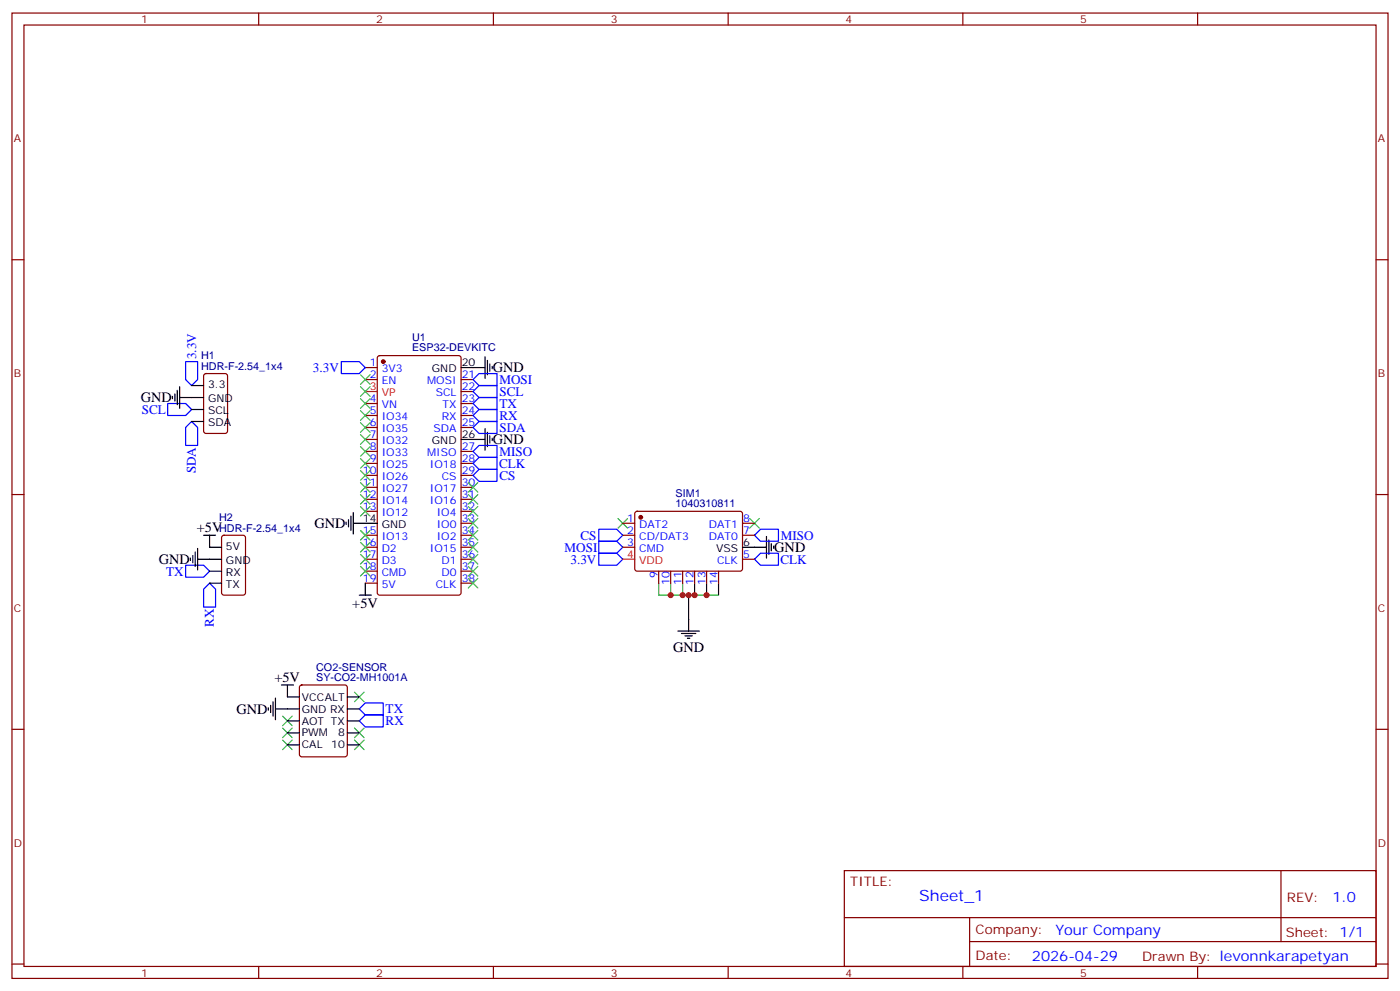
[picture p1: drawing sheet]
<svg xmlns="http://www.w3.org/2000/svg" width="412mm" height="292mm" viewBox="0 0 412 292" stroke-linecap="round" stroke-linejoin="round" font-family="sans-serif">
<g fill="none" stroke="#870000" stroke-width=".35">
<path d="M3.5 3.8h405.4v284.4h-405.4zM7.1 7.4h398.2v277.3h-398.2zM76.2 3.8v3.6M145.3 3.8v3.6M214.5 3.8v3.6M283.6 3.8v3.6M352.8 3.8v3.6M3.5 76.5h3.6M405.3 76.5h3.6M60.2 110.2l.5-.2h5.6l.7 .5v16.5l-.4 .6-5.9 .1-.7-.5v-16.5zM107.6 108.3h3.5M107.6 111.8h3.5"/>
<path d="M107.6 118.9h3.5M111.4 104.9l.4-.2h23.3l.7 .5v69.4l-.4 .6-23.6 .1-.6-.5-.1-69.4zM135.8 111.8h3.5M135.8 118.9h3.5M135.8 115.3h3.5M107.6 122.4h3.5M107.6 125.9h3.5M107.6 129.4h3.5M107.6 133h3.5M107.6 136.5h3.5M135.8 122.4h3.5M135.8 125.9h3.5"/>
<path d="M135.8 133h3.5M135.8 136.5h3.5M3.5 145.7h3.6M65.5 157.9l.5-.2h5.6l.7 .4v16.5l-.4 .6-5.9 .1-.7-.5v-16.4zM107.6 140h3.5M107.6 143.5h3.5M107.6 147.1h3.5M107.6 150.6h3.5M107.6 157.7h3.5M135.8 140h3.5M135.8 143.5h3.5M135.8 147.1h3.5"/>
<path d="M135.8 150.6h3.5M135.8 157.7h3.5M135.8 154.1h3.5M183.4 157.7h3.6M183.4 154.1h3.6M187.2 150.8l.5-.2 30.6 .1 .4 .6v16.5l-.7 .4h-30.6l-.4-.7v-16.2zM218.7 157.7h3.5M218.7 154.1h3.5M405.3 145.7h3.6M107.6 161.2h3.5M107.6 164.7h3.5M107.6 168.2h3.5"/>
<path d="M107.6 171.8h3.5M135.8 161.2h3.5M135.8 164.7h3.5M135.8 168.2h3.5M135.8 171.8h3.5M183.4 161.2h3.6M194 168.2v3.6M197.6 168.2v3.6M201.1 168.2v3.6M204.6 168.2v3.6M208.1 168.2v3.6M211.7 168.2v3.6"/>
<path d="M218.7 164.7h3.5M3.5 214.8h3.6M88.4 202l.5-.2h12.7l.7 .4v20l-.5 .7h-12.9l-.7-.4v-20zM405.3 214.8h3.6M248.7 256.4h156.6v28.3h-156.6zM377.3 256.5v20.8M248.7 270.3h156.5M285.6 277.3h119.6M285.6 270.3v14.1M3.5 284h3.6M76.2 284.7v3.5M145.3 284.7v3.5"/>
<path d="M214.5 284.7v3.5M283.6 284.7v3.5M352.8 284.7v3.5M405.3 284h3.6"/>
</g>
<g fill="#870000" stroke="#870000" stroke-width=".35">
<circle cx="112.9" cy="106.5" r=".53"/>
<circle cx="188.7" cy="152.4" r=".53"/>
</g>
<path d="M107.6 115.3h3.5M183.4 164.7h3.6" fill="none" stroke="#f00" stroke-width=".35"/>
<g fill="none" stroke="#000" stroke-width=".35">
<path d="M50.8 116.7v.7M51.5 116v2.1M52.2 115v4.2M52.9 117.1h7.1M52.9 113.9v6.4M56.4 113.6h3.6M135.8 108.3h7.1M142.9 105.1v6.3M143.6 106.2v4.2M144.3 107.2v2.1M145 107.9v.7M56.4 120.6h3.6"/>
<path d="M56.4 124.1h3.6M135.8 129.4h7.1M142.9 126.3v6.3M143.6 127.3v4.3M144.3 128.4v2.1M145 129.1v.7M60 157.7h3.5M61.7 157.7v3.5h3.6M102 153.8v.7M102.7 153.1v2.1M103.4 152v4.2M104.1 154.1h7"/>
<path d="M104.1 151v6.3M225.8 158v6.4M226.5 159.1v4.2M56.1 164.4v.7M56.8 163.7v2.1M57.5 162.6v4.2M58.2 164.7h7.1M58.2 161.5v6.4M61.7 168.2h3.6M61.7 171.8h3.6M105.8 175.3h3.6M107.6 171.8v3.5"/>
<path d="M218.7 161.2h7.1M227.2 160.1v2.1M227.9 160.8v.7M199.7 185.9h6.3M200.7 186.6h4.3M201.8 187.3h2.1M202.5 188h.7M202.8 182.4v3.5M79 208.5v.7M79.7 207.8v2.1M80.4 206.7v4.2M81.1 208.8h7.1"/>
<path d="M81.1 205.6v6.4M82.9 201.8h3.5M84.7 201.8v3.5h3.5M84.7 212.3h3.5M84.7 215.9h3.5M84.7 219.4h3.5M102.3 208.8h3.5M102.3 205.3h3.5M102.3 212.3h3.5M102.3 215.9h3.5M102.3 219.4h3.5"/>
</g>
<g fill="none" stroke="#00f" stroke-width=".35">
<path d="M49.4 118.9h5.3l1.7 1.7-1.7 1.8h-5.3zM54.7 106.5h3.5v5.3l-1.8 1.8-1.7-1.8zM100.5 106.5h5.3l1.8 1.8-1.8 1.7h-5.3zM139.3 118.9l1.8-1.8h5.3v3.5h-5.3zM139.3 111.8l1.8-1.8h5.3v3.6h-5.3zM139.3 115.3l1.8-1.7h5.3v3.5h-5.3zM56.4 124.1l1.8 1.8v5.3h-3.5v-5.3zM139.3 122.4l1.8-1.8h5.3v3.5h-5.3zM139.3 125.9l1.8-1.8h5.3v3.6h-5.3zM139.3 133l1.8-1.8h5.3v3.5h-5.3zM139.3 136.5l1.8-1.8h5.3v3.6h-5.3zM139.3 140l1.8-1.7h5.3v3.5h-5.3z"/>
<path d="M176.4 159.4h5.3l1.7 1.8-1.7 1.7h-5.3zM176.4 155.9h5.3l1.7 1.8-1.7 1.7h-5.3zM222.2 157.7l1.8-1.8h5.3v3.5h-5.3zM54.7 166.5h5.3l1.7 1.7-1.7 1.8h-5.3zM61.7 171.8l1.8 1.7v5.3h-3.5v-5.3zM176.4 162.9h5.3l1.7 1.8-1.7 1.8h-5.3zM222.2 164.7l1.8-1.8h5.3v3.6h-5.3zM105.8 212.3l1.8-1.7h5.3v3.5h-5.3zM105.8 208.8l1.8-1.8h5.3v3.6h-5.3z"/>
</g>
<g fill="none" stroke="#3c3" stroke-width=".35">
<path d="M106.2 117.4l2.8 2.9M106.2 113.9l2.8 2.8M106.2 110.4l2.8 2.8M109 117.4l-2.8 2.9M109 113.9l-2.8 2.8M109 110.4l-2.8 2.8M106.2 138.6l2.8 2.8M106.2 135.1l2.8 2.8M106.2 131.6l2.8 2.8M106.2 128l2.8 2.8M106.2 124.5l2.8 2.8M106.2 121l2.8 2.8"/>
<path d="M109 138.6l-2.8 2.8M109 135.1l-2.8 2.8M109 131.6l-2.8 2.8M109 128l-2.8 2.8M109 124.5l-2.8 2.8M109 121l-2.8 2.8M106.2 159.8l2.8 2.8M106.2 156.2l2.8 2.9M106.2 149.2l2.8 2.8M106.2 145.7l2.8 2.8M106.2 142.1l2.8 2.9M109 159.8l-2.8 2.8"/>
<path d="M109 156.2l-2.8 2.9M109 149.2l-2.8 2.8M109 145.7l-2.8 2.8M109 142.1l-2.8 2.9M137.9 142.1l2.9 2.9M137.9 145.7l2.9 2.8M137.9 149.2l2.9 2.8M137.9 152.7l2.9 2.8M137.9 156.2l2.9 2.9M137.9 159.8l2.9 2.8M140.8 142.1l-2.9 2.9M140.8 145.7l-2.9 2.8"/>
<path d="M140.8 149.2l-2.9 2.8M140.8 152.7l-2.9 2.8M140.8 156.2l-2.9 2.9M140.8 159.8l-2.9 2.8M182 152.7l2.9 2.8M184.9 152.7l-2.9 2.8M220.8 152.7l2.9 2.8M223.7 152.7l-2.9 2.8M106.2 166.8l2.8 2.9M106.2 163.3l2.8 2.8M109 166.8l-2.8 2.9M109 163.3l-2.8 2.8"/>
<path d="M137.9 163.3l2.9 2.8M137.9 166.8l2.9 2.9M137.9 170.4l2.9 2.8M140.8 163.3l-2.9 2.8M140.8 166.8l-2.9 2.9M140.8 170.4l-2.9 2.8M83.3 218l2.8 2.8M83.3 214.5l2.8 2.8M83.3 210.9l2.8 2.8M86.1 210.9l-2.8 2.8M86.1 218l-2.8 2.8M86.1 214.5l-2.8 2.8"/>
<path d="M104.4 214.5l2.8 2.8M104.4 218l2.8 2.8M104.4 203.9l2.8 2.8M107.2 203.9l-2.8 2.8M107.2 214.5l-2.8 2.8M107.2 218l-2.8 2.8"/>
</g>
<path d="M194 171.8v3.5h17.7v-3.5M197.6 171.8v3.5M201.1 171.8v3.5M202.8 175.3v7.1M204.6 171.8v3.5M208.1 171.8v3.5" fill="none" stroke="#008700" stroke-width=".35"/>
<g fill="#c00">
<circle cx="202.8" cy="175.3" r=".88"/>
<circle cx="197.6" cy="175.3" r=".88"/>
<circle cx="201.1" cy="175.3" r=".88"/>
<circle cx="204.6" cy="175.3" r=".88"/>
<circle cx="208.1" cy="175.3" r=".88"/>
</g>
<text font-size="4.6" fill="#00f" x="270.8" y="265.5">Sheet_1</text>
<g font-size="4.2">
<text x="145.2" y="109.7">GND</text>
<text x="41.5" y="118.5">GND</text>
<text x="145.2" y="130.8">GND</text>
<text x="92.6" y="155.5">GND</text>
<text x="58" y="156.6">+5V</text>
<text x="46.7" y="166.1">GND</text>
<text x="228.1" y="162.6">GND</text>
<text x="103.8" y="179.2">+5V</text>
<text x="198.3" y="191.9">GND</text>
<text x="80.8" y="200.7">+5V</text>
<text x="69.7" y="210.2">GND</text>
</g>
<g font-size="4.2" fill="#00f">
<text x="392.5" y="265.7">1.0</text>
<text x="310.9" y="275.3">Your Company</text>
<text x="304" y="283.1">2026-04-29</text>
</g>
<g font-size="3.9" fill="#00f">
<text x="57.8" y="105.8" transform="rotate(-90 57.8 105.8)">3.3V</text>
<text x="92.2" y="109.5">3.3V</text>
<text x="147.1" y="113.1">MOSI</text>
<text x="147.1" y="116.6">SCL</text>
<text x="41.8" y="121.9">SCL</text>
<text x="147.1" y="120.2">TX</text>
<text x="147.1" y="123.7">RX</text>
<text x="147.1" y="127.2">SDA</text>
<text x="147" y="137.8">CLK</text>
<text x="147.1" y="134.3">MISO</text>
<text x="57.7" y="139.4" transform="rotate(-90 57.7 139.4)">SDA</text>
<text x="147.1" y="141.3">CS</text>
<text x="171" y="158.9">CS</text>
<text x="230" y="159">MISO</text>
<text x="166.3" y="162.5">MOSI</text>
<text x="168" y="166">3.3V</text>
<text x="229.9" y="166">CLK</text>
<text x="49" y="169.5">TX</text>
<text x="63" y="184.8" transform="rotate(-90 63 184.8)">RX</text>
<text x="113.6" y="213.7">RX</text>
<text x="113.6" y="210.1">TX</text>
</g>
<g font-size="3.9" fill="#800">
<text x="250.5" y="261">TITLE:</text>
<text x="379.1" y="265.7">REV:</text>
<text x="287.4" y="275.2">Company:</text>
<text x="378.7" y="275.8">Sheet: 1/1</text>
<text x="287.4" y="282.9">Date:</text>
<text x="336.4" y="283">Drawn By: levonnkarapetyan</text>
</g>
<g font-size="3.2" fill="#800">
<text x="41.6" y="6.8">1</text>
<text x="110.8" y="6.8">2</text>
<text x="179.9" y="6.8">3</text>
<text x="249.1" y="6.8">4</text>
<text x="318.2" y="6.8">5</text>
<text x="4.1" y="41.9">A</text>
<text x="405.9" y="41.9">A</text>
<text x="4.1" y="111.1">B</text>
<text x="405.9" y="111.1">B</text>
<text x="4.1" y="180.2">C</text>
<text x="405.9" y="180.2">C</text>
<text x="4.1" y="249.4">D</text>
<text x="405.9" y="249.4">D</text>
<text x="41.6" y="287.7">1</text>
<text x="110.8" y="287.7">2</text>
<text x="179.9" y="287.7">3</text>
<text x="249.1" y="287.7">4</text>
<text x="318.2" y="287.7">5</text>
</g>
<g font-size="3.2" fill="#000080">
<text x="121.4" y="100.4">U1</text>
<text x="59.3" y="105.8">H1</text>
<text x="121.4" y="103.5">ESP32-DEVKITC</text>
<text x="59.3" y="109">HDR-F-2.54_1x4</text>
<text x="199" y="149.4">1040310811</text>
<text x="199" y="146.3">SIM1</text>
<text x="64.6" y="153.4">H2</text>
<text x="64.6" y="156.6">HDR-F-2.54_1x4</text>
<text x="93.1" y="197.6">CO2-SENSOR</text>
<text x="93.1" y="200.7">SY-CO2-MH1001A</text>
</g>
<g font-size="3.2" fill="#00f">
<text x="108.9" y="107.9">1</text>
<text x="108.9" y="111.4">2</text>
<text x="112.4" y="109.7">3V3</text>
<text x="112.4" y="113.2">EN</text>
<text x="125.8" y="113.2">MOSI</text>
<text x="136" y="111.4">21</text>
<text x="108.9" y="118.5">4</text>
<text x="128.4" y="116.7">SCL</text>
<text x="136" y="115">22</text>
<text x="136" y="118.5">23</text>
<text x="108.9" y="122">5</text>
<text x="108.9" y="125.6">6</text>
<text x="112.4" y="120.3">VN</text>
<text x="112.4" y="123.8">IO34</text>
<text x="130.1" y="123.8">RX</text>
<text x="130.4" y="120.3">TX</text>
<text x="136" y="122">24</text>
<text x="136" y="125.6">25</text>
<text x="108.9" y="129.1">7</text>
<text x="112.4" y="127.3">IO35</text>
<text x="112.4" y="130.8">IO32</text>
<text x="127.7" y="127.3">SDA</text>
<text x="108.9" y="132.6">8</text>
<text x="108.9" y="136.1">9</text>
<text x="112.4" y="134.4">IO33</text>
<text x="112.4" y="137.9">IO25</text>
<text x="125.8" y="134.4">MISO</text>
<text x="126.7" y="137.9">IO18</text>
<text x="136" y="132.6">27</text>
<text x="136" y="136.1">28</text>
<text x="106.9" y="139.7">10</text>
<text x="106.9" y="143.2">11</text>
<text x="112.4" y="141.4">IO26</text>
<text x="130.1" y="141.4">CS</text>
<text x="136" y="139.7">29</text>
<text x="136" y="143.2">30</text>
<text x="106.9" y="146.7">12</text>
<text x="112.4" y="145">IO27</text>
<text x="112.4" y="148.5">IO14</text>
<text x="126.7" y="145">IO17</text>
<text x="126.7" y="148.5">IO16</text>
<text x="136" y="146.7">31</text>
<text x="106.9" y="150.2">13</text>
<text x="112.4" y="152">IO12</text>
<text x="128.7" y="152">IO4</text>
<text x="128.7" y="155.5">IO0</text>
<text x="136" y="150.2">32</text>
<text x="136" y="153.8">33</text>
<text x="184.8" y="153.8">1</text>
<text x="188.3" y="155.5">DAT2</text>
<text x="208.8" y="155.5">DAT1</text>
<text x="218.9" y="153.8">8</text>
<text x="106.9" y="157.3">15</text>
<text x="106.9" y="160.8">16</text>
<text x="112.4" y="159.1">IO13</text>
<text x="128.7" y="159.1">IO2</text>
<text x="136" y="157.3">34</text>
<text x="136" y="160.8">35</text>
<text x="184.8" y="157.3">2</text>
<text x="184.8" y="160.8">3</text>
<text x="188.3" y="159.1">CD/DAT3</text>
<text x="208.8" y="159.1">DAT0</text>
<text x="218.9" y="157.3">7</text>
<text x="106.9" y="164.4">17</text>
<text x="106.9" y="167.9">18</text>
<text x="112.4" y="162.6">D2</text>
<text x="112.4" y="166.1">D3</text>
<text x="126.7" y="162.6">IO15</text>
<text x="130.1" y="166.1">D1</text>
<text x="136" y="164.4">36</text>
<text x="136" y="167.9">37</text>
<text x="188.3" y="162.6">CMD</text>
<text x="211.2" y="166.1">CLK</text>
<text x="218.9" y="164.4">5</text>
<text x="106.9" y="171.4">19</text>
<text x="112.4" y="169.7">CMD</text>
<text x="112.4" y="173.2">5V</text>
<text x="128.3" y="173.2">CLK</text>
<text x="130.1" y="169.7">D0</text>
<text x="136" y="171.4">38</text>
<text x="193.7" y="170.3" transform="rotate(-90 193.7 170.3)">9</text>
<text x="197.2" y="172.3" transform="rotate(-90 197.2 172.3)">10</text>
<text x="200.7" y="172.3" transform="rotate(-90 200.7 172.3)">11</text>
<text x="204.3" y="172.3" transform="rotate(-90 204.3 172.3)">12</text>
<text x="207.8" y="172.3" transform="rotate(-90 207.8 172.3)">13</text>
<text x="211.3" y="172.3" transform="rotate(-90 211.3 172.3)">14</text>
</g>
<g font-size="3.2">
<text x="136" y="107.9">20</text>
<text x="127.2" y="109.7">GND</text>
<text x="61.3" y="114.3">3.3</text>
<text x="61.3" y="118.5">GND</text>
<text x="61.3" y="122">SCL</text>
<text x="61.3" y="125.6">SDA</text>
<text x="127.2" y="130.8">GND</text>
<text x="136" y="129.1">26</text>
<text x="106.9" y="153.8">14</text>
<text x="112.4" y="155.5">GND</text>
<text x="66.6" y="161.9">5V</text>
<text x="218.9" y="160.8">6</text>
<text x="66.6" y="166.1">GND</text>
<text x="210.9" y="162.6">VSS</text>
<text x="66.6" y="169.7">RX</text>
<text x="66.6" y="173.2">TX</text>
<text x="88.9" y="206.3">VCCALT</text>
<text x="88.9" y="209.9">GND RX</text>
<text x="88.9" y="213.4">AOT TX</text>
<text x="88.9" y="216.9">PWM</text>
<text x="88.9" y="220.5">CAL</text>
<text x="97.6" y="220.5">10</text>
<text x="99.6" y="216.9">8</text>
</g>
<g font-size="3.2" fill="#f00">
<text x="108.9" y="115">3</text>
<text x="112.4" y="116.7">VP</text>
<text x="184.8" y="164.4">4</text>
<text x="188.3" y="166.1">VDD</text>
</g>
</svg>
